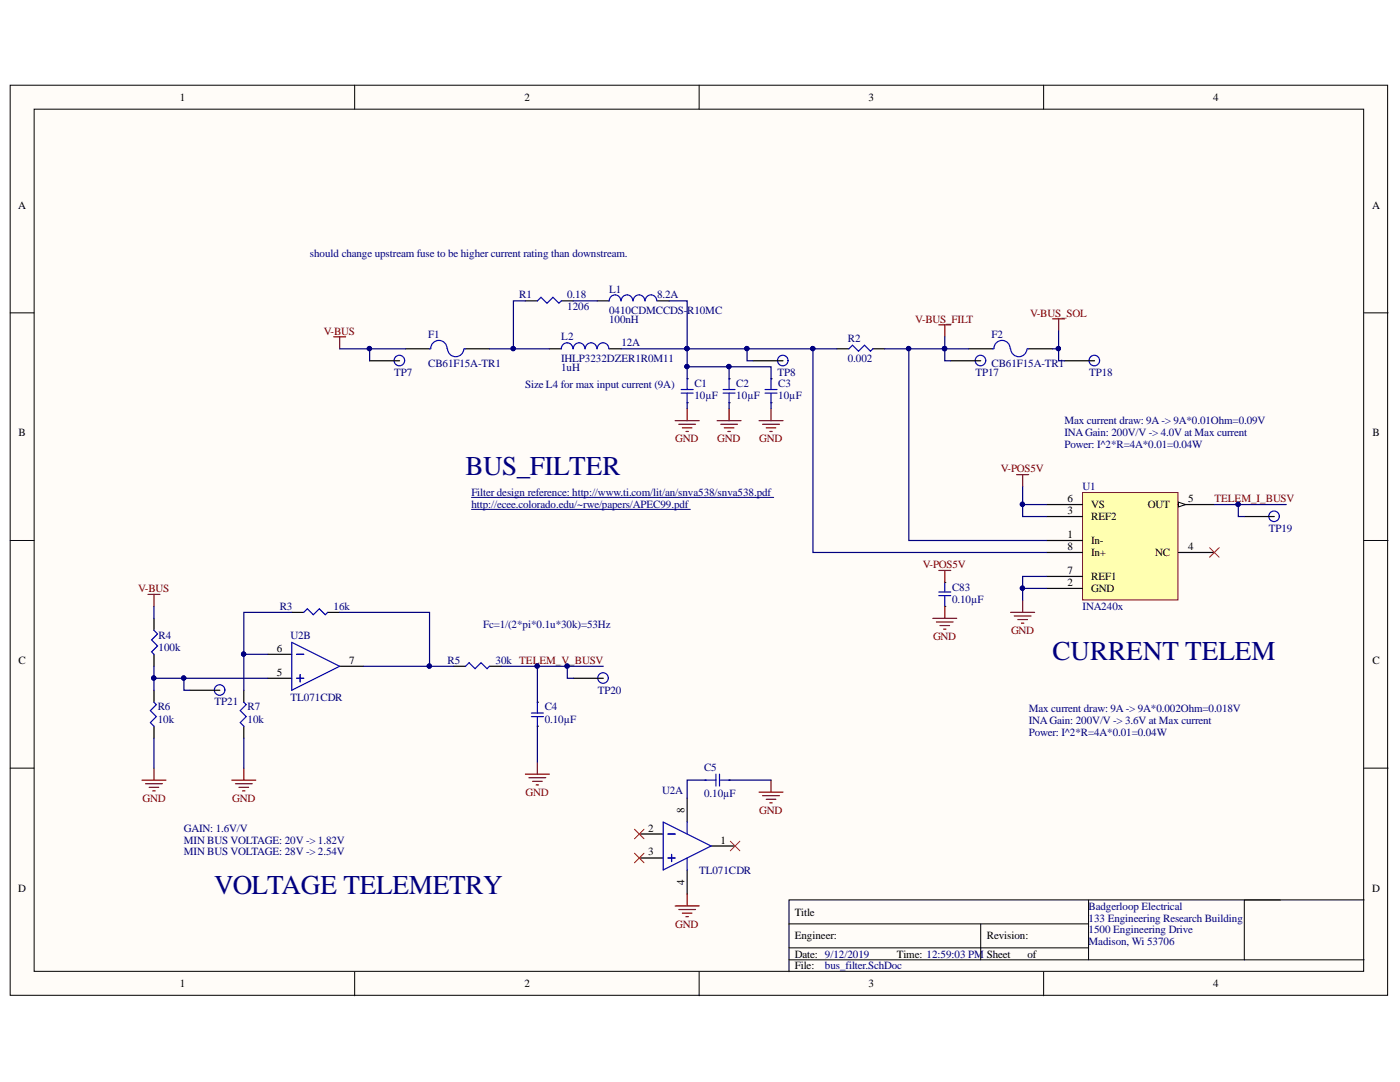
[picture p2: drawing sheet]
<svg xmlns="http://www.w3.org/2000/svg" width="279mm" height="216mm" viewBox="0 0 279 216" stroke-linecap="round" stroke-linejoin="round" font-family="sans-serif">
<g fill="#fffcf8" stroke="#000" stroke-width=".2">
<path d="M2 17h274.9v181.6h-274.9z"/>
<path d="M6.8 21.8h265.3v172h-265.3z"/>
</g>
<g fill="none" stroke="#000" stroke-width=".2">
<path d="M70.8 17v4.8M139.5 17v4.8M208.3 17v4.8M2 62.4h4.8M272.2 62.4h4.8M2 107.8h4.8M272.2 107.8h4.8M2 153.3h4.8M272.2 153.3h4.8M217.2 179.6v11.9M255.5 179.6h-98v14.3M272.2 179.6h-23.9v11.9"/>
<path d="M70.8 193.9v4.8M139.5 193.9v4.8M157.5 184.4h59.7M157.5 191.5h114.7M157.5 189.1h59.7M195.7 184.4v7.1M208.3 193.9v4.8"/>
</g>
<g fill="none" stroke="#800000" stroke-width=".24">
<path d="M66.6 67.2h2.4M67.8 67.2v2.4M187.4 64.8h2.3M188.5 64.8v2.4M210.1 63.6h2.4M211.3 63.6v2.4M134.7 83.9h4.8M135.5 84.7h3.3M136.2 85.4h1.9M136.9 86.1h.5M137.1 81.6v2.3M143.1 83.9h4.8"/>
<path d="M143.8 84.7h3.4M144.5 85.4h2M145.3 86.1h.4M145.5 81.6v2.3M151.5 83.9h4.8M152.2 84.7h3.3M152.9 85.4h1.9M153.6 86.1h.5M153.9 81.6v2.3"/>
</g>
<path d="M94.1 99.3h60.3M94.1 101.6h43.7" fill="none" stroke="#000080" stroke-width=".2"/>
<g fill="none" stroke="#00f" stroke-width=".24">
<path d="M85.7 69.6h.3M86 69.6a1.63 1.63 0 0 1 1.6-1.7 1.63 1.63 0 0 1 1.6 1.7M89.3 69.6a1.63 1.63 0 0 0 1.6 1.6 1.63 1.63 0 0 0 1.7-1.6M92.7 69.6h.2M107.2 60l.8-.7 1.2 1.2 1.2-1.2 1.2 1.2 .4-.5M114.3 69.6a1.15 1.15 0 0 0-1.1-1.2 1.15 1.15 0 0 0-1.2 1.2M116.7 69.6a1.15 1.15 0 0 0-1.1-1.2 1.15 1.15 0 0 0-1.2 1.2M119.1 69.6a1.15 1.15 0 0 0-1.1-1.2 1.15 1.15 0 0 0-1.2 1.2M121.5 69.6a1.15 1.15 0 0 0-1.2-1.2 1.15 1.15 0 0 0-1.1 1.2M123.9 60a1.15 1.15 0 0 0-1.2-1.2 1.15 1.15 0 0 0-1.1 1.2M126.3 60a1.15 1.15 0 0 0-1.2-1.2 1.15 1.15 0 0 0-1.1 1.2M128.7 60a1.15 1.15 0 0 0-1.2-1.2 1.15 1.15 0 0 0-1.1 1.2"/>
<path d="M131.1 60a1.15 1.15 0 0 0-1.2-1.2 1.15 1.15 0 0 0-1.1 1.2M135.9 78.4h2.4M135.9 77.7h2.4M137.1 75.6v2.1M137.1 78.4v2M144.3 78.4h2.4M144.3 77.7h2.4M145.5 75.6v2.1M145.5 78.4v2M152.7 78.4h2.4M152.7 77.7h2.4M153.9 75.6v2.1"/>
<path d="M153.9 78.4v2M198.1 69.6h.3M198.4 69.6a1.63 1.63 0 0 1 1.6-1.7 1.63 1.63 0 0 1 1.6 1.7M201.7 69.6a1.63 1.63 0 0 0 1.6 1.6 1.63 1.63 0 0 0 1.7-1.6M205 69.6h.3"/>
<circle cx="79.7" cy="71.9" r="1.05"/>
<circle cx="156.2" cy="71.9" r="1.05"/>
</g>
<g fill="none" stroke="#000" stroke-width=".24">
<path d="M73.8 72h5.9M80.9 69.6h4.8M92.9 69.6h4.8M104.9 60h2.3M109.6 69.6h2.4M112 60h2.4M119.2 60h2.4M121.6 69.6h2.4M131.2 60h2.3M137.1 75.6h.1M145.5 75.6h.1M150.3 72h6"/>
<path d="M153.9 75.6h.1M193.3 69.6h4.8M205.3 69.6h4.8M137.1 80.4h.1M145.5 80.4h.1M153.9 80.4h.1"/>
</g>
<path d="M216 98.3h19.1v21.4h-19.1z" fill="#ffffb0" stroke="#800000" stroke-width=".2"/>
<path d="M208.9 107.8h7.1M208.9 117.4h7.1M208.9 103.1h7.1M235.2 110.2h7.2M235.2 100.7h7.2" fill="none" stroke="#000" stroke-width=".24"/>
<path d="M235.2 100.2l1.4 .5-1.4 .5z" fill="#fffcf8"/>
<path d="M235.2 100.2l1.4 .5-1.4 .5z" fill="none" stroke="#000" stroke-width=".2"/>
<g fill="none" stroke="#000" stroke-width=".24">
<path d="M167 69.6h2.4M174.2 69.6h2.4M189.7 72h6M212.5 72h5.9M188.5 116.2h.1M208.9 100.7h7.1M208.9 115h7.1M208.9 110.2h7.1M248.3 103.1h6M30.7 123.4v2.4M30.7 130.6v2.4M30.7 137.7v2.4"/>
<path d="M37.9 137.7h6M48.7 137.7v2.4M53.4 130.6h4.8M53.4 135.3h4.8M58.2 122.2h2.4M65.4 122.2h2.4M67.8 133h4.8M90.5 133h2.4M97.7 133h2.4M114.4 135.3h6M188.5 121h.1M30.7 144.9v2.4"/>
<path d="M48.7 144.9v2.4M107.2 140.1h.1M107.2 144.9h.1M137.1 159.2v4.8M140.7 155.7h.1M145.5 155.7h.1M127.6 166.4h4.8M127.6 171.2h4.8M137.1 173.6v4.8M141.9 168.8h4.8"/>
</g>
<path d="M241.4 109.3l1.9 1.9M243.3 109.3l-1.9 1.9M126.6 165.5l1.9 1.9M126.6 170.2l1.9 2M128.5 165.5l-1.9 1.9M128.5 170.2l-1.9 2M145.7 167.9l2 1.9M147.7 167.9l-2 1.9" fill="none" stroke="#f00" stroke-width=".2"/>
<g fill="none" stroke="#800000" stroke-width=".24">
<path d="M202.9 94.7h2.4M204.1 94.7v2.4M29.5 118.6h2.4M30.7 118.6v2.4M187.4 113.8h2.3M188.5 113.8v2.4M204.1 119.8v2.4M186.2 123.4h4.7M186.9 124.1h3.3M187.6 124.8h1.9M188.3 125.5h.5M188.5 121v2.4"/>
<path d="M201.7 122.2h4.8M202.4 122.9h3.4M203.1 123.6h1.9M203.9 124.3h.4M28.3 155.7h4.8M29.1 156.4h3.3M29.8 157.1h1.9M30.5 157.8h.5M30.7 153.3v2.4M46.3 155.7h4.8M47 156.4h3.3M47.7 157.1h1.9"/>
<path d="M48.4 157.8h.5M48.7 153.3v2.4M104.9 154.5h4.7M105.6 155.2h3.3M106.3 155.9h1.9M107 156.6h.5M107.2 152.1v2.4M151.5 158.1h4.8M152.2 158.8h3.3M152.9 159.5h1.9M153.9 155.7v2.4M137.1 178.4v2.4"/>
<path d="M153.6 160.2h.5M134.7 180.8h4.8M135.5 181.5h3.3M136.2 182.2h1.9M136.9 182.9h.5"/>
</g>
<g fill="none" stroke="#00f" stroke-width=".24">
<path d="M169.4 69.6l.7-.7 1.2 1.2 1.2-1.2 1.2 1.2 .5-.5M187.4 118.1h2.3M187.4 118.8h2.3M188.5 116.2v1.9M188.5 118.8v2.2M30.7 125.8l.7 .7-1.2 1.2 1.2 1.2-1.2 1.2 .5 .5M58.2 128.2l9.6 4.8-9.6 4.7zM59.2 130.6h1.4M59.2 135.3h1.4M59.9 134.6v1.5M60.6 122.2l.7-.7 1.2 1.2 1.2-1.2 1.2 1.2 .5-.5M92.9 133l.7-.8 1.2 1.2 1.2-1.2 1.2 1.2 .5-.4"/>
<path d="M30.7 140.1l.5 .5-1.2 1.2 1.2 1.2-1.2 1.2 .7 .7M48.7 140.1l.4 .5-1.2 1.2 1.2 1.2-1.2 1.2 .8 .7M106.1 143h2.3M106.1 142.3h2.3M107.2 140.1v2.2M107.2 143v1.9M140.7 155.7h2.2M142.9 154.5v2.4M143.6 154.5v2.4M143.6 155.7h1.9M132.4 164l9.5 4.8-9.5 4.8zM133.3 166.4h1.4"/>
<path d="M133.3 171.2h1.4M134 170.5v1.4M137.1 164v2.4M137.1 171.2v2.4"/>
<circle cx="195.7" cy="71.9" r="1.05"/>
<circle cx="218.4" cy="71.9" r="1.05"/>
<circle cx="254.3" cy="103" r="1.05"/>
<circle cx="43.8" cy="137.7" r="1.05"/>
<circle cx="120.4" cy="135.3" r="1.05"/>
</g>
<g fill="none" stroke="#000080" stroke-width=".24">
<path d="M67.8 69.6h13.1M73.8 69.6v2.4M97.7 69.6h11.9M104.9 60h-2.4v9.6M114.4 60h4.8M124 69.6h13.1v3.6h16.8v2.4M133.5 60h3.6v9.6h29.9M137.1 73.2v2.4M145.5 73.2v2.4M149.1 69.6v2.4h1.2M162.2 69.6v40.6h46.7M176.6 69.6h11.9"/>
<path d="M181.4 69.6v38.2h27.5M188.5 69.6v2.4h1.2M188.5 67.2v2.4M188.5 69.6h4.8M211.3 66v3.6h-1.2M211.3 69.6v2.4h1.2M137.1 80.4v1.2M145.5 80.4v1.2M153.9 80.4v1.2M204.1 97.1v6h4.8M204.1 100.7h4.8M208.9 117.4h-4.8v2.4"/>
<path d="M208.9 115h-4.8v2.4M242.4 100.7h14.3M247.1 100.7v2.4h1.2M30.7 121v2.4M30.7 133v2.3M36.7 135.3v2.4h1.2M53.4 130.6h-4.7v7.1M53.4 135.3h-22.7v2.4M58.2 122.2h-9.5v8.4M67.8 122.2h17.9v10.8h4.8M72.6 133h13.1M100.1 133h7.1v7.1"/>
<path d="M107.2 133h13.2M113.2 133v2.3h1.2M30.7 147.3v6M48.7 147.3v6M107.2 144.9v7.2M140.7 155.7h-3.6v3.5M145.5 155.7h8.4"/>
</g>
<g fill="#000080" stroke="#000080" stroke-width=".2">
<circle cx="102.4" cy="69.6" r=".43"/>
<circle cx="137.1" cy="69.6" r=".43"/>
<circle cx="73.7" cy="69.6" r=".43"/>
<circle cx="149" cy="69.6" r=".43"/>
<circle cx="211.2" cy="69.6" r=".43"/>
<circle cx="137.1" cy="73.1" r=".43"/>
<circle cx="145.5" cy="73.1" r=".43"/>
<circle cx="247.1" cy="100.6" r=".43"/>
<circle cx="204" cy="100.6" r=".43"/>
<circle cx="204" cy="117.4" r=".43"/>
<circle cx="30.7" cy="135.3" r=".43"/>
<circle cx="48.6" cy="130.5" r=".43"/>
<circle cx="36.7" cy="135.3" r=".43"/>
<circle cx="107.2" cy="132.9" r=".43"/>
<circle cx="85.7" cy="132.9" r=".43"/>
<circle cx="113.2" cy="132.9" r=".43"/>
<circle cx="188.5" cy="69.6" r=".43"/>
<circle cx="162.2" cy="69.6" r=".43"/>
<circle cx="181.3" cy="69.6" r=".43"/>
</g>
<g font-size="5.4" fill="#000080">
<text x="92.9" y="94.7">BUS_FILTER</text>
<text x="210.1" y="131.8">CURRENT TELEM</text>
<text x="42.7" y="178.4">VOLTAGE TELEMETRY</text>
</g>
<g font-size="2.2">
<text x="35.9" y="20.1">1</text>
<text x="104.7" y="20.1">2</text>
<text x="173.3" y="20.1">3</text>
<text x="242.1" y="20.1">4</text>
<text x="3.6" y="41.6">A</text>
<text x="273.9" y="41.6">A</text>
<text x="3.7" y="87">B</text>
<text x="273.9" y="87">B</text>
<text x="213" y="100.2">6</text>
<text x="217.8" y="101.4">VS</text>
<text x="229.1" y="101.4">OUT</text>
<text x="237.1" y="100.2">5</text>
<text x="213" y="107.3">1</text>
<text x="213" y="102.6">3</text>
<text x="217.8" y="103.8">REF2</text>
<text x="213" y="109.8">8</text>
<text x="217.8" y="108.6">In-</text>
<text x="217.8" y="111">In+</text>
<text x="230.5" y="111">NC</text>
<text x="237.1" y="109.8">4</text>
<text x="213" y="116.9">2</text>
<text x="213" y="114.5">7</text>
<text x="217.8" y="118.2">GND</text>
<text x="217.8" y="115.7">REF1</text>
<text x="55.2" y="130.1">6</text>
<text x="3.7" y="132.5">C</text>
<text x="55.2" y="134.8">5</text>
<text x="69.7" y="132.5">7</text>
<text x="273.9" y="132.5">C</text>
<text x="129.4" y="166">2</text>
<text x="136.6" y="162.2" transform="rotate(-90 136.6 162.2)">8</text>
<text x="129.4" y="170.7">3</text>
<text x="143.8" y="168.3">1</text>
<text x="3.6" y="177.9">D</text>
<text x="136.6" y="176.6" transform="rotate(-90 136.6 176.6)">4</text>
<text x="273.9" y="177.9">D</text>
<text x="158.6" y="182.7">Title</text>
<text x="158.6" y="187.4">Engineer:</text>
<text x="158.6" y="191.1">Date: 9/12/2019</text>
<text x="179" y="191.1">Time: 12:59:03 PM</text>
<text x="196.9" y="187.4">Revision:</text>
<text x="196.9" y="191.1">Sheet</text>
<text x="205.1" y="191.1">of</text>
<text x="35.9" y="197">1</text>
<text x="104.7" y="197">2</text>
<text x="158.6" y="193.5">File:</text>
<text x="173.3" y="197">3</text>
<text x="242.1" y="197">4</text>
</g>
<g font-size="2.2" fill="#000080">
<text x="61.8" y="51.2">should change upstream fuse to be higher current rating than downstream.</text>
<text x="103.6" y="59.6">R1</text>
<text x="113.2" y="59.6">0.18</text>
<text x="121.6" y="58.4">L1</text>
<text x="131.1" y="59.6">8.2A</text>
<text x="113.2" y="61.9">1206</text>
<text x="121.6" y="64.4">100nH</text>
<text x="121.6" y="62.7">0410CDMCCDS-</text>
<text x="137.1" y="62.7">R10MC</text>
<text x="85.4" y="67.4">F1</text>
<text x="112" y="67.9">L2</text>
<text x="124" y="69.1">12A</text>
<text x="169.2" y="68.2">R2</text>
<text x="197.9" y="67.4">F2</text>
<text x="78.7" y="75">TP7</text>
<text x="85.4" y="73.2">CB61F15A-TR1</text>
<text x="104.8" y="77.5">Size L4 for max input current (9A)</text>
<text x="112" y="73.9">1uH</text>
<text x="112" y="72.2">IHLP3232DZER1R0M11</text>
<text x="138.6" y="77.2">C1</text>
<text x="147" y="77.2">C2</text>
<text x="155.2" y="75">TP8</text>
<text x="155.3" y="77.2">C3</text>
<text x="169.2" y="72.2">0.002</text>
<text x="194.7" y="75">TP17</text>
<text x="197.9" y="73.2">CB61F15A-TR1</text>
<text x="217.3" y="75">TP18</text>
<text x="138.6" y="79.7">10µF</text>
<text x="147" y="79.7">10µF</text>
<text x="155.3" y="79.7">10µF</text>
<text x="212.4" y="84.7">Max current draw: 9A -&gt; 9A*0.01Ohm=0.09V</text>
<text x="212.4" y="87">INAGain: 200V/V -&gt; 4.0V at Max current</text>
<text x="212.4" y="89.4">Power: I^2*R=4A*0.01=0.04W</text>
<text x="94.1" y="99.1">Filter design reference: http://www.ti.com/lit/an/snva538/snva538.pdf</text>
<text x="94.1" y="101.4">http://ecee.colorado.edu/~rwe/papers/APEC99.pdf</text>
<text x="216.1" y="97.8">U1</text>
<text x="253.2" y="106.1">TP19</text>
<text x="190" y="117.9">C83</text>
<text x="55.8" y="121.7">R3</text>
<text x="66.6" y="121.7">16k</text>
<text x="96.4" y="125.3">Fc=1/(2*pi*0.1u*30k)=53Hz</text>
<text x="190" y="120.3">0.10µF</text>
<text x="216.1" y="121.7">INA240x</text>
<text x="31.6" y="127.5">R4</text>
<text x="31.6" y="129.8">100k</text>
<text x="58" y="127.5">U2B</text>
<text x="89.3" y="132.5">R5</text>
<text x="98.9" y="132.5">30k TELEM_V_BUSV</text>
<text x="31.5" y="141.8">R6</text>
<text x="42.8" y="140.8">TP21</text>
<text x="49.4" y="141.8">R7</text>
<text x="58" y="139.9">TL071CDR</text>
<text x="108.7" y="141.8">C4</text>
<text x="119.3" y="138.4">TP20</text>
<text x="205.3" y="142">Max current draw: 9A -&gt; 9A*0.002Ohm=0.018V</text>
<text x="31.5" y="144.2">10k</text>
<text x="49.4" y="144.2">10k</text>
<text x="108.7" y="144.2">0.10µF</text>
<text x="205.3" y="144.5">INAGain: 200V/V -&gt; 3.6V at Max current</text>
<text x="205.3" y="146.8">Power: I^2*R=4A*0.01=0.04W</text>
<text x="140.5" y="153.8">C5</text>
<text x="132.1" y="158.5">U2A</text>
<text x="140.5" y="159">0.10µF</text>
<text x="36.7" y="166">GAIN: 1.6V/V</text>
<text x="36.7" y="168.3">MIN BUS VOLTAGE: 20V -&gt; 1.82V</text>
<text x="36.7" y="170.7">MIN BUS VOLTAGE: 28V -&gt; 2.54V</text>
<text x="139.5" y="174.3">TL071CDR</text>
<text x="217.3" y="181.5">Badgerloop Electrical</text>
<text x="217.3" y="183.9">133 Engineering Research Building</text>
<text x="217.3" y="186.3">1500 Engineering Drive</text>
<text x="217.3" y="188.6">Madison, Wi 53706</text>
<text x="164.6" y="193.5">bus_filter.SchDoc</text>
</g>
<g font-size="2.2" fill="#800000">
<text x="182.7" y="64.4">V-BUS_FILT</text>
<text x="205.6" y="63.2">V-BUS_SOL</text>
<text x="64.6" y="66.7">V-BUS</text>
<text x="134.8" y="88.2">GND</text>
<text x="143.1" y="88.2">GND</text>
<text x="151.5" y="88.2">GND</text>
<text x="199.7" y="94.2">V-POS5V</text>
<text x="242.4" y="100.2">TELEM_I_BUSV</text>
<text x="184.2" y="113.4">V-POS5V</text>
<text x="27.6" y="118.2">V-BUS</text>
<text x="186.2" y="127.7">GND</text>
<text x="201.8" y="126.5">GND</text>
<text x="28.4" y="160">GND</text>
<text x="46.4" y="160">GND</text>
<text x="104.9" y="158.8">GND</text>
<text x="151.5" y="162.4">GND</text>
<text x="134.8" y="185.1">GND</text>
</g>
</svg>
